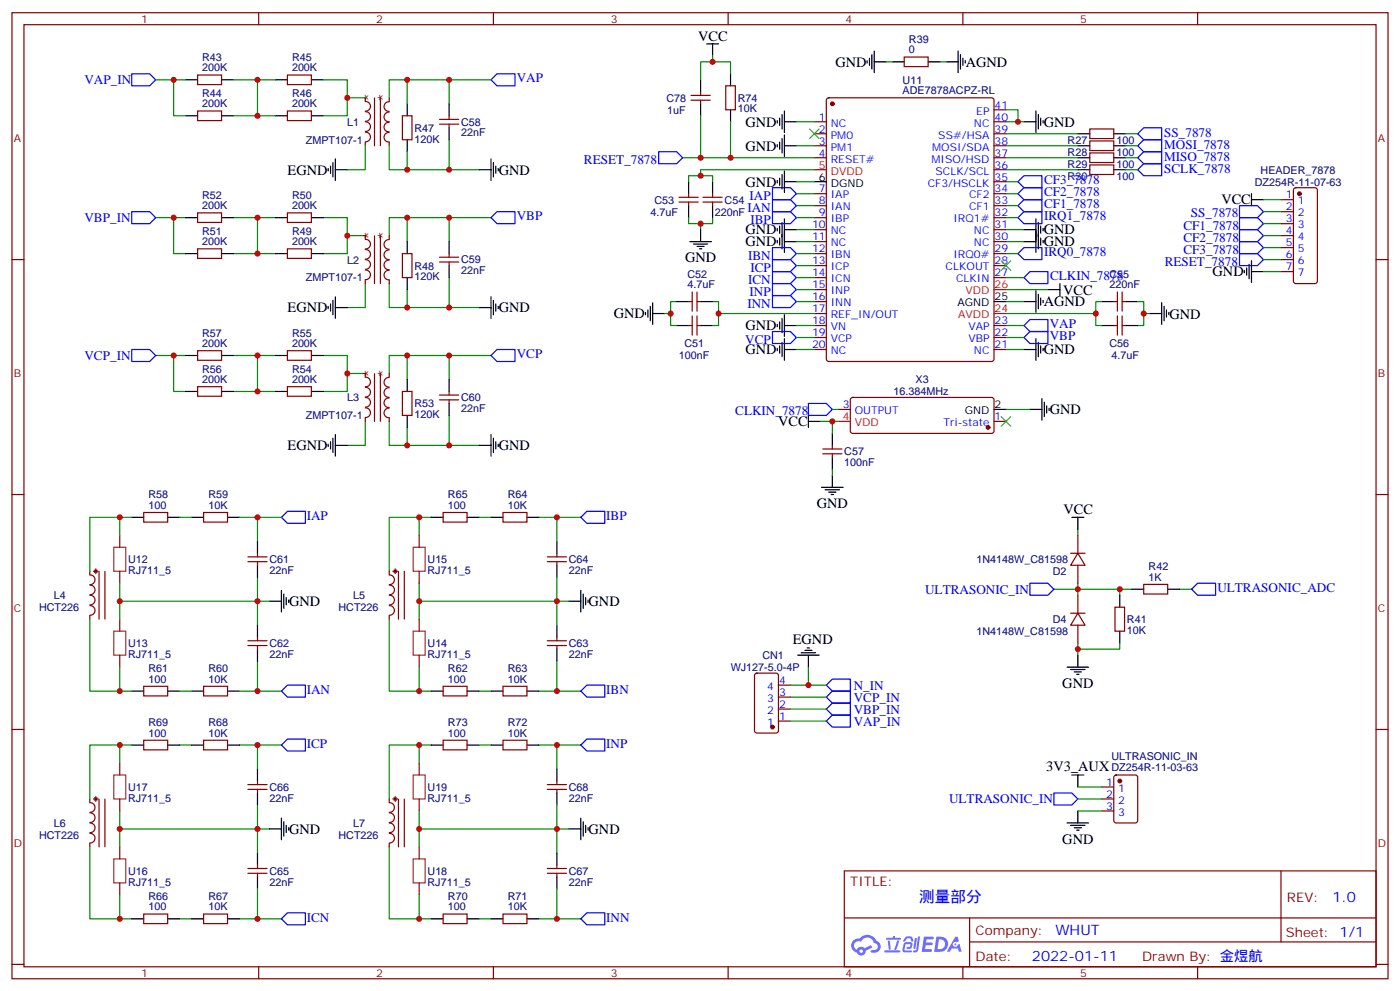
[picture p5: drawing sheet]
<svg xmlns="http://www.w3.org/2000/svg" width="412mm" height="292mm" viewBox="0 0 412 292" stroke-linecap="round" stroke-linejoin="round" font-family="sans-serif">
<g fill="none" stroke="#870000" stroke-width=".35">
<path d="M3.5 3.7h405.4v284.4h-405.4zM7.1 7.3h398.2v277.3h-398.2zM76.2 3.7v3.6M145.3 3.7v3.6M214.5 3.7v3.6M283.6 3.7v3.6M352.8 3.7v3.6M3.5 76.4h3.6M405.3 76.4h3.6M3.5 145.6h3.6M405.3 145.6h3.6M3.5 214.7h3.6"/>
<path d="M405.3 214.7h3.6M248.7 256.3h156.6v28.3h-156.6zM377.3 256.4v20.8M248.7 270.2h156.5M285.6 277.2h119.6M285.6 270.2v14.1M3.5 283.8h3.6M76.2 284.6v3.5M145.3 284.6v3.5M214.5 284.6v3.5M283.6 284.6v3.5M352.8 284.6v3.5"/>
<path d="M405.3 283.8h3.6"/>
</g>
<g fill="#5487ff">
<path d="M272.1 275.7h2.6l.3 .2-.1 .5-2 .1-.1 .9h1.6l.4 .4-.4 .4h-1.7l-.2 1.2h1.8l.3 .4-.2 .3h-2.9z"/>
<path d="M281.4 275.7h.7l.4 1.3-.7 .4a.74 .74 0 0 0-1.1 .3 .74 .74 0 0 0 .5 1 .74 .74 0 0 0 .9-.7l.5-.2 .7 2.3h-.9l-.2-.9h-1.9l-.5 .9h-.9z"/>
<path d="M269.5 276.1h.6l-.4 2.9a.31 .31 0 0 1-.3 .3 .31 .31 0 0 1-.3-.3z"/>
<path d="M270.4 275.6h.6l-.5 4a.89 .89 0 0 1-.7 .7 .89 .89 0 0 1-.9-.3l1-.5z"/>
<path d="M266.8 275.8l.6-.2 1.2 .1 .5 1.3-.6 .1-.4-.9-1 .1a.95 .95 0 0 1-1 .8l-.1-.2z"/>
<path d="M266.4 277.5l1.8-.2a1.04 1.04 0 0 1 .6 1.1 1.04 1.04 0 0 1-.8 .9h-.7a.29 .29 0 0 1-.3-.3 .29 .29 0 0 1 .3-.3h.7l.2-.8h-1.4l-.4 1.8h1.9a.29 .29 0 0 1 .3 .4 .29 .29 0 0 1-.3 .2h-2l-.4-.3 .2-2.1z"/>
<path d="M260.5 279.7h4.4a.3 .3 0 0 1 .3 .3 .3 .3 0 0 1-.3 .3h-4.3z"/>
<path d="M264.3 276.8h.6l-.5 1.7a1.02 1.02 0 0 1-.7 1.1l-.2-.3z"/>
<path d="M261.5 276.8h.6l.3 2.4-.3 .3-.3-.2z"/>
<path d="M261.1 276h1.9l.2-.5h.5l-.1 .5h1.5a.29 .29 0 0 1 .3 .3 .29 .29 0 0 1-.3 .3h-3.9z"/>
<path d="M275.8 275.7l-.6 4.4h1.4a2.27 2.27 0 0 0 2.7-2.2 2.27 2.27 0 0 0-2.7-2.2zM276.6 276.5a1.5 1.5 0 0 1 1.8 1.5 1.5 1.5 0 0 1-1.9 1.4h-.3z"/>
<path d="M251.4 276.8a2.09 2.09 0 0 0 1 3.6 1.37 1.37 0 0 0 1.5 .8 1.37 1.37 0 0 0 1.1-1.4l2-.9-.5-.7-1.8 .9a1.4 1.4 0 0 0-2.3 .4 1.32 1.32 0 0 1-.6-1.8 1.32 1.32 0 0 1 1.9-.5 2.02 2.02 0 0 1 2-1.2 2.02 2.02 0 0 1 1.8 1.6 1.09 1.09 0 0 1 1.1 1.3 1.09 1.09 0 0 1-1.6 .7 .41 .41 0 0 0-.5 .4 .41 .41 0 0 0 .4 .4 1.89 1.89 0 0 0 2.4-1.1 1.89 1.89 0 0 0-1.2-2.5 2.98 2.98 0 0 0-5-.6l-1 .2zM253.2 280a.52 .52 0 0 1 1 0 .52 .52 0 0 1-1 0z"/>
<circle cx="281.4" cy="277.9" r=".28"/>
</g>
<g fill="none" stroke="#870000" stroke-width=".35">
<path d="M266.3 16.8h7.1v2.8h-7.1zM58.2 22.1h7.1v2.8h-7.1zM58.2 32.7h7.1v2.8h-7.1zM84.7 22.1h7v2.8h-7zM84.7 32.7h7v2.8h-7zM107.6 28.8v1M107.6 29.9a1.41 1.41 0 0 1 1.5 1.4 1.41 1.41 0 0 1-1.5 1.4M107.6 38.9a1.41 1.41 0 0 1 1.5 1.4 1.41 1.41 0 0 1-1.5 1.4M107.6 32.9a1.41 1.41 0 0 1 1.5 1.4 1.41 1.41 0 0 1-1.5 1.4M107.6 35.9a1.41 1.41 0 0 1 1.5 1.4 1.41 1.41 0 0 1-1.5 1.4M110.3 28.9v14M112 28.8v14.1"/>
<path d="M114.6 36a1.41 1.41 0 0 0-1.5 1.4 1.41 1.41 0 0 0 1.5 1.4M114.6 33a1.41 1.41 0 0 0-1.5 1.4 1.41 1.41 0 0 0 1.5 1.4M114.6 39a1.41 1.41 0 0 0-1.5 1.4 1.41 1.41 0 0 0 1.5 1.4l.1 1.1M114.6 30a1.41 1.41 0 0 0-1.5 1.4 1.41 1.41 0 0 0 1.5 1.4M114.7 28.8v1M118.5 34.1h2.9v7h-2.9zM129.5 36.5h5.6M129.5 35.1h5.6M132.3 34.1v1M132.3 36.5v1.1M203.6 29.5h5.6M203.6 28.1h5.6"/>
<path d="M206.4 27v1.1M206.4 29.5v1.1M213.8 25.3h2.8v7h-2.8zM239.9 35.8h3.5M239.9 39.4h3.5M243.7 29l.4-.2h48l.7 .4v76.5l-.5 .6-48.2 .1-.6-.5-.1-76.4zM292.8 35.8h3.5M292.8 39.4h3.5M292.8 32.3h3.5M321 38h7.1v2.8h-7.1zM107.6 41.8v1.1M200 59.5h5.7"/>
<path d="M200 58.1h5.7M202.8 57v1.1M202.8 59.5v1M207.1 59.5h5.6M207.1 58.1h5.6M209.9 57v1.1M209.9 59.5v1M239.9 42.9h3.5M239.9 46.4h3.5M239.9 57h3.5M292.8 42.9h3.5M292.8 46.4h3.5"/>
<path d="M292.8 57h3.5M292.8 53.5h3.5M292.8 50h3.5M321 41.5h7.1v2.8h-7.1zM321 45h7.1v2.8h-7.1zM321 48.5h7.1v2.9h-7.1zM377.5 58.8h3.5M381.2 55.5l.5-.3h5.6l.7 .5 .1 27.1-.3 .5-.5 .2h-5.6l-.5-.3-.2-.4v-26.8zM58.2 73.2h7.1v2.9h-7.1zM58.2 62.7h7.1v2.8h-7.1zM84.7 73.2h7v2.9h-7zM84.7 62.7h7v2.8h-7z"/>
<path d="M107.6 69.4v1M107.6 70.5a1.41 1.41 0 0 1 1.5 1.4 1.41 1.41 0 0 1-1.5 1.4M107.6 79.5a1.41 1.41 0 0 1 1.5 1.4 1.41 1.41 0 0 1-1.5 1.4M107.6 73.4a1.41 1.41 0 0 1 1.5 1.5 1.41 1.41 0 0 1-1.5 1.4M107.6 76.4a1.41 1.41 0 0 1 1.5 1.4 1.41 1.41 0 0 1-1.5 1.4M110.3 69.4v14.1M112 69.4v14M114.6 76.6a1.41 1.41 0 0 0-1.5 1.4 1.41 1.41 0 0 0 1.5 1.4M114.6 73.6a1.41 1.41 0 0 0-1.5 1.4 1.41 1.41 0 0 0 1.5 1.4M114.6 79.6a1.41 1.41 0 0 0-1.5 1.4 1.41 1.41 0 0 0 1.5 1.4M114.6 70.5a1.41 1.41 0 0 0-1.5 1.4 1.41 1.41 0 0 0 1.5 1.4M114.7 69.4v1"/>
<path d="M118.5 74.6h2.9v7.1h-2.9zM129.5 77.1h5.6M129.5 75.7h5.6M132.3 74.6v1.1M132.3 77.1v1.1M239.9 60.5h3.5M239.9 64.1h3.5M239.9 67.6h3.5M239.9 71.1h3.5M239.9 74.6h3.5M239.9 78.2h3.5M292.8 60.5h3.5"/>
<path d="M292.8 64.1h3.5M292.8 67.6h3.5M292.8 71.1h3.5M292.8 74.6h3.5M292.8 78.2h3.5M377.5 62.3h3.5M377.5 65.8h3.5M377.5 69.4h3.5M377.5 72.9h3.5M377.5 76.4h3.5M377.5 79.9h3.5M107.6 82.4v1.1"/>
<path d="M114.7 82.4v1.1M202.8 88.8h1.1M202.8 95.8h1.1M203.9 85.9v5.7M203.9 93v5.6M205.3 88.8h1.1M205.3 95.8h1.1M205.3 85.9v5.7M205.3 93v5.6M239.9 81.7h3.5M239.9 85.2h3.5M239.9 88.8h3.5"/>
<path d="M239.9 92.3h3.5M239.9 95.8h3.5M239.9 99.3h3.5M292.8 81.7h3.5M292.8 95.8h3.5M292.8 99.3h3.5M328.1 88.8h1M328.1 95.8h1M329.1 85.9v5.7M329.1 93v5.6M330.6 88.8h1M330.6 95.8h1"/>
<path d="M330.6 85.9v5.7M330.6 93v5.6M58.2 113.8h7.1v2.8h-7.1zM58.2 103.2h7.1v2.8h-7.1zM84.7 113.8h7v2.8h-7zM84.7 103.2h7v2.8h-7zM107.6 109.9v1.1M107.6 111a1.41 1.41 0 0 1 1.5 1.4 1.41 1.41 0 0 1-1.5 1.4M107.6 114a1.41 1.41 0 0 1 1.5 1.4 1.41 1.41 0 0 1-1.5 1.4M107.6 117a1.41 1.41 0 0 1 1.5 1.4 1.41 1.41 0 0 1-1.5 1.4M110.3 110v14M112 110v14"/>
<path d="M114.6 117.1a1.41 1.41 0 0 0-1.5 1.4 1.41 1.41 0 0 0 1.5 1.4M114.6 114.1a1.41 1.41 0 0 0-1.5 1.5 1.41 1.41 0 0 0 1.5 1.4M114.6 111.1a1.41 1.41 0 0 0-1.5 1.4 1.41 1.41 0 0 0 1.5 1.4M114.7 109.9v1.1M118.5 115.2h2.9v7.1h-2.9zM129.5 117.7h5.6M129.5 116.3h5.6M132.3 115.2v1.1M132.3 117.7v1M239.9 102.9h3.5M250.7 117.2l.5-.2h41.2l.4 .7v9.2l-.2 .5-.5 .2h-40.9l-.5-.3-.2-.4v-9.2zM292.8 102.9h3.5"/>
<path d="M107.6 123v1M107.6 120.1a1.41 1.41 0 0 1 1.5 1.4 1.41 1.41 0 0 1-1.5 1.4M114.6 120.1a1.41 1.41 0 0 0-1.5 1.4 1.41 1.41 0 0 0 1.5 1.4M114.7 123v1M242.4 133.6h5.6M242.4 132.2h5.6M245.2 131.1v1.1M245.2 133.6v1M246.9 120.5h3.6M292.8 124h3.5M35.3 157.6v3.5M42.3 150.8h7.1v2.9h-7.1z"/>
<path d="M60 150.8h7v2.9h-7zM123.5 157.6v3.5M130.5 150.8h7.1v2.9h-7.1zM148.2 150.8h7v2.9h-7zM317.5 157.6v5.2M26.5 168.1v1.1M26.5 169.2a1.41 1.41 0 0 1 1.5 1.4 1.41 1.41 0 0 1-1.5 1.4M26.5 178.3a1.41 1.41 0 0 1 1.5 1.4 1.41 1.41 0 0 1-1.5 1.4M26.5 172.2a1.41 1.41 0 0 1 1.5 1.4 1.41 1.41 0 0 1-1.5 1.4M26.5 175.2a1.41 1.41 0 0 1 1.5 1.4 1.41 1.41 0 0 1-1.5 1.4M29.2 168.2v14M30.9 168.2v14"/>
<path d="M35.3 168.1v3.6M73 165.3h5.7M73 163.9h5.7M75.8 162.8v1.1M75.8 165.3v1.1M114.7 168.1v1.1M114.7 169.2a1.41 1.41 0 0 1 1.5 1.4 1.41 1.41 0 0 1-1.5 1.4M114.7 178.3a1.41 1.41 0 0 1 1.5 1.4 1.41 1.41 0 0 1-1.5 1.4M114.7 172.2a1.41 1.41 0 0 1 1.5 1.4 1.41 1.41 0 0 1-1.5 1.4M114.7 175.2a1.41 1.41 0 0 1 1.5 1.4 1.41 1.41 0 0 1-1.5 1.4M117.4 168.2v14M119.1 168.2v14"/>
<path d="M123.5 168.1v3.6M161.2 165.3h5.7M161.2 163.9h5.7M164 162.8v1.1M164 165.3v1.1M315.4 162.8h4.2M317.5 162.8l2.1 3.6h-4.2zM317.5 166.4v5.3M317.5 175.2v5.3M328.4 178.7h2.9v7.1h-2.9zM336.9 172h7.1v2.8h-7.1zM26.5 181.2v1"/>
<path d="M35.3 182.2v3.6M35.3 192.8v3.6M73 190h5.7M73 188.6h5.7M75.8 187.5v1.1M75.8 190v1.1M114.7 181.2v1M123.5 182.2v3.6M123.5 192.8v3.6M161.2 190h5.7M161.2 188.6h5.7M164 187.5v1.1"/>
<path d="M164 190v1.1M222.5 198.3l.5-.2h5.6l.7 .5v16.5l-.5 .6-5.8 .1-.7-.5-.1-16.5zM315.4 180.5h4.2M317.5 180.5l2.1 3.5h-4.2zM317.5 184v5.3M42.3 202h7.1v2.8h-7.1zM42.3 217.9h7.1v2.8h-7.1zM60 202h7v2.8h-7zM60 217.9h7v2.8h-7zM130.5 202h7.1v2.8h-7.1zM130.5 217.9h7.1v2.8h-7.1zM148.2 202h7v2.8h-7z"/>
<path d="M148.2 217.9h7v2.8h-7zM229.3 212.2h3.5M229.3 208.7h3.5M229.3 205.2h3.5M229.3 201.6h3.5M26.5 235.2v1M26.5 236.3a1.41 1.41 0 0 1 1.5 1.4 1.41 1.41 0 0 1-1.5 1.4M26.5 239.3a1.41 1.41 0 0 1 1.5 1.4 1.41 1.41 0 0 1-1.5 1.4M29.2 235.2v14.1M30.9 235.2v14M35.3 224.6v3.5M35.3 235.2v3.5"/>
<path d="M73 232.3h5.7M73 230.9h5.7M75.8 229.9v1M75.8 232.3v1.1M114.7 235.2v1.1a1.41 1.41 0 0 1 1.5 1.4 1.41 1.41 0 0 1-1.5 1.4M114.7 239.3a1.41 1.41 0 0 1 1.5 1.4 1.41 1.41 0 0 1-1.5 1.4M117.4 235.2v14.1M119.1 235.2v14M123.5 224.6v3.5M123.5 235.2v3.5M161.2 232.3h5.7M161.2 230.9h5.7"/>
<path d="M164 229.9v1M164 232.3v1.1M324.6 231.6h3.5M324.6 235.2h3.5M324.6 238.7h3.5M328.3 228.3l.5-.2h5.6l.7 .4v13l-.4 .7h-5.9l-.7-.4v-13zM26.5 248.2v1.1M26.5 245.3a1.41 1.41 0 0 1 1.5 1.4 1.41 1.41 0 0 1-1.5 1.4M26.5 242.2a1.41 1.41 0 0 1 1.5 1.4 1.41 1.41 0 0 1-1.5 1.5M35.3 249.3v3.5M35.3 259.9v3.5M73 257h5.7"/>
<path d="M73 255.6h5.7M75.8 254.6v1M75.8 257v1.1M114.7 248.2v1.1M114.7 245.3a1.41 1.41 0 0 1 1.5 1.4 1.41 1.41 0 0 1-1.5 1.4M114.7 242.2a1.41 1.41 0 0 1 1.5 1.4 1.41 1.41 0 0 1-1.5 1.5M123.5 249.3v3.5M123.5 259.9v3.5M161.2 257h5.7M161.2 255.6h5.7M164 254.6v1M164 257v1.1"/>
<path d="M42.3 269h7.1v2.9h-7.1zM60 269h7v2.9h-7zM130.5 269h7.1v2.9h-7.1zM148.2 269h7v2.9h-7z"/>
</g>
<g fill="#870000" stroke="#870000" stroke-width=".35">
<circle cx="245.2" cy="30.6" r=".53"/>
<circle cx="291" cy="125.8" r=".53"/>
<circle cx="382.8" cy="57" r=".53"/>
<circle cx="329.8" cy="229.9" r=".53"/>
<circle cx="227.5" cy="214" r=".53"/>
</g>
<path d="M239.9 50h3.5M292.8 92.3h3.5M292.8 85.2h3.5M246.9 124h3.6" fill="none" stroke="#f00" stroke-width=".35"/>
<g fill="none" stroke="#000" stroke-width=".35">
<path d="M208.1 12.9h3.6M209.9 12.9v3.5M255.4 17.9v.7M256.1 17.1v2.2M256.8 16.1v4.2M257.5 18.2h3.6M257.5 15v6.4M262.8 18.2h3.5M273.4 18.2h3.5M278.7 18.2h3.5M282.2 15v6.4M282.9 16.1v4.2"/>
<path d="M283.6 17.1v2.2M284.3 17.9v.7M54.7 23.5h3.5M54.7 34.1h3.5M65.3 23.5h3.5M65.3 34.1h3.5M81.1 23.5h3.6M81.1 34.1h3.6M91.7 23.5h3.5M91.7 34.1h3.5M119.9 30.6v3.5M132.3 30.6v3.5"/>
<path d="M132.3 37.6v3.5M206.4 23.5v3.5M206.4 30.6v3.5M215.2 21.7v3.6M215.2 32.3v3.5M229 35.5v.7M229.7 34.8v2.1M230.4 33.7v4.3M231.1 35.8h3.5M231.1 32.7v6.3M231.1 39.7v6.4M301.6 35.8h3.6"/>
<path d="M305.2 32.7v6.3M305.9 33.7v4.3M306.6 34.8v2.1M307.3 35.5v.7M317.5 39.4h3.5M328.1 39.4h3.5M96.7 49.6v.7M97.4 48.9v2.1M98.1 47.8v4.3M98.8 50h3.5M98.8 46.8v6.3M119.9 41.1v3.6"/>
<path d="M141.1 50h3.5M144.6 46.8v6.3M145.3 47.8v4.3M146 48.9v2.1M146.8 49.6v.7M202.8 53.5v3.5M209.9 53.5v3.5M229 42.5v.8M229 53.1v.7M229.7 41.8v2.2M229.7 52.4v2.1M230.4 40.8v4.2"/>
<path d="M230.4 51.4v4.2M231.1 53.5h3.5M231.1 50.3v6.4M231.1 42.9h3.5M239.9 53.5h3.5M317.5 42.9h3.5M317.5 46.4h3.5M317.5 50h3.5M328.1 42.9h3.5M328.1 46.4h3.5M328.1 50h3.5M368.7 57v3.5"/>
<path d="M368.7 58.8h3.5M54.7 74.6h3.5M54.7 64.1h3.5M65.3 74.6h3.5M65.3 64.1h3.5M81.1 74.6h3.6M81.1 64.1h3.6M91.7 74.6h3.5M91.7 64.1h3.5M119.9 71.1v3.5M132.3 71.1v3.5M132.3 78.2v3.5"/>
<path d="M202.8 60.5v3.6M203.2 71.1h6.3M204.3 71.8h4.2M205.3 72.5h2.1M206 73.2h.7M206.4 67.6v3.5M209.9 60.5v3.6M229 67.2v.7M229 70.8v.7M229.7 66.5v2.2M229.7 70.1v2.1M230.4 65.5v7.7"/>
<path d="M231.1 64.4v9.9M231.1 67.6h3.5M231.1 71.1h3.5M301.6 67.6h3.6M301.6 71.1h3.6M305.2 64.4v9.9M305.9 65.5v7.7M306.6 66.5v2.2M306.6 70.1v2.1M307.3 67.2v.7M307.3 70.8v.7M366.5 79.6v.7"/>
<path d="M367.2 78.9v2.1M367.9 77.8v4.3M368.7 79.9h3.5M368.7 76.8v6.3M96.7 90.2v.7M97.4 89.5v2.1M98.1 88.4v4.2M98.8 87.3v6.4M98.8 90.5h3.5M119.9 81.7v3.5M141.1 90.5h3.5M144.6 87.3v6.4"/>
<path d="M145.3 88.4v4.2M146 89.5v2.1M146.8 90.2v.7M190.1 91.9v.7M190.9 91.2v2.1M191.6 90.2v4.2M192.3 92.3h3.5M192.3 89.1v6.4M199.3 88.8h3.5M199.3 95.8h3.5M206.4 88.8h3.5M206.4 95.8h3.5"/>
<path d="M229 95.5v.7M229.7 94.8v2.1M230.4 93.7v4.2M231.1 92.6v6.4M231.1 99.7v6.3M231.1 95.8h3.5M292.8 88.8h3.5M301.6 88.8h3.6M305.2 85.6v6.3M305.2 99.7v6.3M305.9 86.6v4.3M306.6 87.7v2.1"/>
<path d="M307.3 88.4v.7M308.7 85.2h3.5M312.2 83.5v3.5M324.6 88.8h3.5M324.6 95.8h3.5M331.6 88.8h3.5M331.6 95.8h3.5M338.7 92.3h3.5M342.2 89.1v6.4M342.9 90.2v4.2M343.6 91.2v2.1M344.3 91.9v.7"/>
<path d="M54.7 115.2h3.5M54.7 104.6h3.5M65.3 115.2h3.5M65.3 104.6h3.5M81.1 115.2h3.6M81.1 104.6h3.6M91.7 115.2h3.5M91.7 104.6h3.5M119.9 111.7v3.5M132.3 111.7v3.5M132.3 118.7v3.6M229 102.5v.7"/>
<path d="M229.7 101.8v2.1M230.4 100.8v4.2M231.1 102.9h3.5M301.6 102.9h3.6M305.9 100.8v4.2M306.6 101.8v2.1M306.9 117.3v6.4M307.3 102.5v.7M307.6 118.4v4.2M308.3 119.5v2.1M96.7 130.7v.7M97.4 130v2.2"/>
<path d="M98.1 129v4.2M98.8 127.9v6.4M98.8 131.1h3.5M119.9 122.3v3.5M141.1 131.1h3.5M144.6 127.9v6.4M145.3 129v4.2M146 130v2.2M146.8 130.7v.7M238.1 124h3.6M238.1 122.3v3.5M245.2 127.6v3.5"/>
<path d="M245.2 134.6v3.5M245.2 139.9v3.5M292.8 120.5h3.5M303.4 120.5h3.5M309 120.2v.7M38.8 152.3h3.5M49.4 152.3h3.5M56.4 152.3h3.6M67 152.3h3.6M75.8 159.3v3.5M127 152.3h3.5M137.6 152.3h3.5"/>
<path d="M144.6 152.3h3.6M155.2 152.3h3.5M164 159.3v3.5M242 143.4h6.4M243.1 144.1h4.2M244.1 144.9h2.1M244.8 145.6h.7M315.7 152.3h3.6M317.5 152.3v3.5M75.8 166.4v3.5M79.4 177h3.5M82.9 173.8v6.3"/>
<path d="M83.6 174.8v4.3M84.3 175.9v2.1M85 176.6v.7M164 166.4v3.5M167.6 177h3.5M171.1 173.8v6.3M171.8 174.8v4.3M172.5 175.9v2.1M173.2 176.6v.7M329.8 175.2v3.5M333.4 173.4h3.5M344 173.4h3.5"/>
<path d="M75.8 184v3.5M75.8 191.1v3.5M164 184v3.5M164 191.1v3.5M234.9 192.8h6.4M236 192.1h4.2M237.1 191.4h2.1M237.8 190.7h.7M238.1 192.8v3.6M314.3 196.4h6.4M315.4 197.1h4.2M316.4 197.8h2.2"/>
<path d="M317.1 198.5h.8M317.5 192.8v3.6M329.8 185.8v3.5M38.8 203.4h3.5M38.8 219.3h3.5M49.4 203.4h3.5M49.4 219.3h3.5M56.4 203.4h3.6M56.4 219.3h3.6M67 203.4h3.6M67 219.3h3.6M127 203.4h3.5"/>
<path d="M127 219.3h3.5M137.6 203.4h3.5M137.6 219.3h3.5M144.6 203.4h3.6M144.6 219.3h3.6M155.2 203.4h3.5M155.2 219.3h3.5M75.8 226.3v3.6M75.8 233.4v3.5M164 226.3v3.6M164 233.4v3.5M315.7 228.1h3.6"/>
<path d="M317.5 228.1v3.5M317.5 238.7v3.5M75.8 251v3.6M75.8 258.1v3.5M79.4 244h3.5M82.9 240.8v6.4M83.6 241.9v4.2M84.3 242.9v2.1M85 243.6v.7M164 251v3.6M164 258.1v3.5M167.6 244h3.5"/>
<path d="M171.1 240.8v6.4M171.8 241.9v4.2M172.5 242.9v2.1M173.2 243.6v.7M314.3 242.2h6.4M315.4 242.9h4.2M316.4 243.6h2.2M317.1 244.3h.8M38.8 270.4h3.5M49.4 270.4h3.5M56.4 270.4h3.6M67 270.4h3.6"/>
<path d="M127 270.4h3.5M137.6 270.4h3.5M144.6 270.4h3.6M155.2 270.4h3.5"/>
</g>
<g fill="none" stroke="#008700" stroke-width=".35">
<path d="M209.9 16.4v1.8h5.3v3.5M209.9 18.2h-3.5v5.3M261.1 18.2h1.7M276.9 18.2h1.8M45.9 23.5h8.8M51.2 23.5v10.6h3.5M68.8 23.5h12.3M68.8 34.1h12.3M75.8 23.5v10.6M95.2 23.5h7.1v5.3h5.3M102.3 28.8v5.3h-7.1M119.9 23.5v7.1"/>
<path d="M132.3 23.5v7.1M144.6 23.5h-29.9v5.3M206.4 34.1v12.3M215.2 35.8v10.6M234.6 35.8h5.3M296.3 32.3h3.6v3.5M296.3 35.8h5.3M296.3 39.4h21.2M331.6 39.4h3.5M107.6 42.9v7.1h-5.3M114.7 42.9v7.1h26.4M119.9 44.7v5.3"/>
<path d="M132.3 41.1v8.9M201.1 46.4h38.8M206.4 51.7h-3.6v1.8M234.6 42.9h5.3M234.6 53.5h5.3M234.6 57h5.3M239.9 50h-33.5v1.7h3.5v1.8M296.3 50h21.2M296.3 46.4h21.2M296.3 42.9h21.2M296.3 53.5h3.6M296.3 57h3.6"/>
<path d="M331.6 50h3.5M331.6 46.4h3.5M331.6 42.9h3.5M372.2 58.8h5.3M45.9 64.1h8.8M51.2 64.1v10.5h3.5M68.8 74.6h12.3M68.8 64.1h12.3M75.8 64.1v10.5M95.2 64.1h7.1v5.3h5.3M102.3 69.4v5.2h-7.1M119.9 64.1v7"/>
<path d="M132.3 64.1v7M144.6 64.1h-29.9v5.3M202.8 64.1v1.7h3.6v1.8M209.9 64.1v1.7h-3.5M234.6 67.6h5.3M234.6 71.1h5.3M234.6 74.6h5.3M234.6 78.2h5.3M234.6 60.5h5.3M234.6 64.1h5.3M296.3 67.6h5.3M296.3 71.1h5.3"/>
<path d="M296.3 74.6h3.6M296.3 60.5h3.6M296.3 64.1h3.6M372.2 79.9h5.3M372.2 65.8h5.3M372.2 69.4h5.3M372.2 72.9h5.3M372.2 76.4h5.3M372.2 62.3h5.3M107.6 83.5v7h-5.3M114.7 83.5v7h26.4M119.9 85.2v5.3"/>
<path d="M132.3 81.7v8.8M197.6 92.3v3.5h1.7M199.3 88.8h-1.7v3.5h-1.8M209.9 88.8h1.8v3.5h28.2M211.7 92.3v3.5h-1.8M234.6 95.8h5.3M234.6 99.3h5.3M234.6 85.2h5.3M234.6 81.7h5.3M234.6 88.8h5.3M296.3 95.8h5.3M296.3 99.3h5.3"/>
<path d="M296.3 85.2h12.4M296.3 81.7h5.3M296.3 88.8h5.3M322.8 92.3v3.5h1.8M324.6 88.8h-1.8v3.5h-26.5M335.1 88.8h1.8v3.5M338.7 92.3h-1.8v3.5h-1.8M45.9 104.6h8.8M51.2 104.6v10.6h3.5M68.8 115.2h12.3M68.8 104.6h12.3M75.8 104.6v10.6"/>
<path d="M95.2 104.6h7.1v5.3h5.3M102.3 109.9v5.3h-7.1M119.9 104.6v7.1M132.3 104.6v7.1M144.6 104.6h-29.9v5.3M234.6 102.9h5.3M296.3 102.9h5.3M107.6 124v7.1h-5.3M114.7 124v7.1h26.4M119.9 125.8v5.3M132.3 122.3v8.8M241.7 124h5.2"/>
<path d="M245.2 120.5h1.7M245.2 124v3.6M245.2 138.1v1.8M296.3 120.5h7.1M35.3 152.3h-8.8v15.8M38.8 152.3h-3.5v5.3M52.9 152.3h3.5M70.6 152.3h5.2v7M75.8 152.3h7.1M123.5 152.3h-8.8v15.8M127 152.3h-3.5v5.3M141.1 152.3h3.5"/>
<path d="M158.7 152.3h5.3v7M164 152.3h7.1M317.5 155.8v1.8M35.3 171.7v10.5M35.3 177h44.1M75.8 169.9v14.1M123.5 177h44.1M123.5 171.7v10.5M164 169.9v14.1M317.5 171.7v1.7h-7.1M329.8 173.4v1.8M333.4 173.4h-15.9v1.8"/>
<path d="M347.5 173.4h3.5M26.5 182.2v21.2h8.8M35.3 196.4v7h3.5M75.8 194.6v8.8h-5.2M114.7 182.2v21.2h8.8M123.5 196.4v7h3.5M164 194.6v8.8h-5.3M238.1 196.4v5.2M317.5 189.3v3.5M329.8 189.3v1.8h-12.3M35.3 219.3h-8.8v15.9M38.8 219.3h-3.5v5.3"/>
<path d="M52.9 203.4h3.5M52.9 219.3h3.5M70.6 219.3h5.2v7M75.8 203.4h7.1M75.8 219.3h7.1M123.5 219.3h-8.8v15.9M127 219.3h-3.5v5.3M141.1 203.4h3.5M141.1 219.3h3.5M158.7 219.3h5.3v7M164 203.4h7.1M164 219.3h7.1"/>
<path d="M232.8 201.6h10.6M232.8 205.2h10.6M232.8 208.7h10.6M232.8 212.2h10.6M35.3 238.7v10.6M75.8 236.9v14.1M123.5 238.7v10.6M164 236.9v14.1M317.5 231.6h7.1M317.5 238.7h7.1M317.5 235.2h7.1M26.5 249.3v21.1h8.8"/>
<path d="M35.3 244h44.1M114.7 249.3v21.1h8.8M123.5 244h44.1M35.3 263.4v7h3.5M52.9 270.4h3.5M75.8 261.6v8.8h-5.2M75.8 270.4h7.1M123.5 263.4v7h3.5M141.1 270.4h3.5M164 261.6v8.8h-5.3M164 270.4h7.1"/>
</g>
<g fill="none" stroke="#00f" stroke-width=".35">
<path d="M38.8 21.7h5.3l1.8 1.8-1.8 1.8h-5.3zM146.4 21.7h5.3v3.6h-5.3l-1.8-1.8zM335.1 39.4l1.8-1.8h5.3v3.5h-5.3zM194 44.7h5.3l1.8 1.7-1.8 1.8h-5.3zM227.5 55.2h5.3l1.8 1.8-1.8 1.8h-5.3zM227.5 58.8h5.3l1.8 1.7-1.8 1.8h-5.3zM299.9 53.5l1.7-1.8h5.3v3.5h-5.3zM299.9 57l1.7-1.8h5.3v3.6h-5.3zM335.1 42.9l1.8-1.8h5.3v3.6h-5.3zM335.1 46.4l1.8-1.7h5.3v3.5h-5.3zM335.1 50l1.8-1.8h5.3v3.5h-5.3zM38.8 62.3h5.3l1.8 1.8-1.8 1.7h-5.3z"/>
<path d="M144.6 64.1l1.8-1.8h5.3v3.5h-5.3zM227.5 62.3h5.3l1.8 1.8-1.8 1.7h-5.3zM227.5 72.9h5.3l1.8 1.7-1.8 1.8h-5.3zM227.5 76.4h5.3l1.8 1.8-1.8 1.7h-5.3zM227.5 79.9h5.3l1.8 1.8-1.8 1.8h-5.3zM299.9 60.5l1.7-1.7h5.3v3.5h-5.3zM299.9 64.1l1.7-1.8h5.3v3.5h-5.3zM299.9 74.6l1.7-1.7h5.3v3.5h-5.3zM303.4 79.9h5.3v3.6h-5.3l-1.8-1.8zM365.1 64.1h5.3l1.8 1.7-1.8 1.8h-5.3zM365.1 67.6h5.3l1.8 1.8-1.8 1.7h-5.3zM365.1 71.1h5.3l1.8 1.8-1.8 1.7h-5.3z"/>
<path d="M365.1 74.6h5.3l1.8 1.8-1.8 1.8h-5.3zM365.1 60.5h5.3l1.8 1.8-1.8 1.8h-5.3zM227.5 83.5h5.3l1.8 1.7-1.8 1.8h-5.3zM227.5 87h5.3l1.8 1.8-1.8 1.7h-5.3zM227.5 97.6h5.3l1.8 1.7-1.8 1.8h-5.3zM301.6 99.3l1.8-1.7h5.3v3.5h-5.3zM303.4 94.1h5.3v3.5h-5.3l-1.8-1.8zM38.8 102.9h5.3l1.8 1.7-1.8 1.8h-5.3zM144.6 104.6l1.8-1.7h5.3v3.5h-5.3zM238.1 118.7h5.3l1.8 1.8-1.8 1.8h-5.3zM82.9 152.3l1.8-1.8h5.3v3.5h-5.3zM171.1 152.3l1.8-1.8h5.3v3.5h-5.3z"/>
<path d="M303.4 171.7h5.3l1.7 1.7-1.7 1.8h-5.3zM351 173.4l1.8-1.7h5.3v3.5h-5.3zM245.2 199.9h5.3v3.5h-5.3l-1.8-1.8zM82.9 219.3l1.8-1.8h5.3v3.6h-5.3zM84.7 201.6h5.3v3.6h-5.3l-1.8-1.8zM171.1 203.4l1.8-1.8h5.3v3.6h-5.3zM171.1 219.3l1.8-1.8h5.3v3.6h-5.3zM243.4 212.2l1.8-1.7h5.3v3.5h-5.3zM243.4 208.7l1.8-1.8h5.3v3.6h-5.3zM243.4 205.2l1.8-1.8h5.3v3.5h-5.3zM310.4 233.4h5.3l1.8 1.8-1.8 1.7h-5.3zM82.9 270.4l1.8-1.7h5.3v3.5h-5.3z"/>
<path d="M171.1 270.4l1.8-1.7h5.3v3.5h-5.3z"/>
</g>
<path d="M238.5 38l2.8 2.8M241.3 38l-2.8 2.8M294.9 76.8l2.8 2.8M297.7 76.8l-2.8 2.8M294.9 122.6l2.8 2.8M297.7 122.6l-2.8 2.8" fill="none" stroke="#3c3" stroke-width=".35"/>
<g fill="none" stroke="#600" stroke-width=".35">
<path d="M27.5 168.1h1.4M27.9 167.8l.7 .7M28.2 167.4v1.4M28.6 167.8l-.7 .7M115.7 168.1h1.4M116.1 167.8l.7 .7M116.4 167.4v1.4M116.8 167.8l-.7 .7M27.5 235.2h1.4M27.9 234.8l.7 .7M28.2 234.5v1.4M28.6 234.8l-.7 .7"/>
<path d="M115.7 235.2h1.4M116.1 234.8l.7 .7M116.4 234.5v1.4M116.8 234.8l-.7 .7"/>
</g>
<path d="M33.5 161.1h3.5v7h-3.5zM121.7 161.1h3.5v7h-3.5zM33.5 185.8h3.5v7h-3.5zM121.7 185.8h3.5v7h-3.5zM33.5 228.1h3.5v7.1h-3.5zM121.7 228.1h3.5v7.1h-3.5zM33.5 252.8h3.5v7.1h-3.5zM121.7 252.8h3.5v7.1h-3.5z" fill="none" stroke="#933" stroke-width=".35"/>
<g fill="#c00">
<circle cx="211.7" cy="92.3" r=".88"/>
<circle cx="197.6" cy="92.3" r=".88"/>
<circle cx="336.9" cy="92.3" r=".88"/>
<circle cx="322.8" cy="92.3" r=".88"/>
<circle cx="299.9" cy="35.8" r=".88"/>
<circle cx="245.2" cy="124" r=".88"/>
<circle cx="317.5" cy="191.1" r=".88"/>
<circle cx="329.8" cy="173.4" r=".88"/>
<circle cx="317.5" cy="173.4" r=".88"/>
<circle cx="238.1" cy="201.6" r=".88"/>
<circle cx="51.2" cy="23.5" r=".88"/>
<circle cx="75.8" cy="23.5" r=".88"/>
<circle cx="75.8" cy="34.1" r=".88"/>
<circle cx="102.3" cy="28.8" r=".88"/>
<circle cx="119.9" cy="50" r=".88"/>
<circle cx="132.3" cy="50" r=".88"/>
<circle cx="119.9" cy="23.5" r=".88"/>
<circle cx="132.3" cy="23.5" r=".88"/>
<circle cx="132.3" cy="64.1" r=".88"/>
<circle cx="119.9" cy="64.1" r=".88"/>
<circle cx="132.3" cy="90.5" r=".88"/>
<circle cx="119.9" cy="90.5" r=".88"/>
<circle cx="102.3" cy="69.4" r=".88"/>
<circle cx="75.8" cy="74.6" r=".88"/>
<circle cx="75.8" cy="64.1" r=".88"/>
<circle cx="51.2" cy="64.1" r=".88"/>
<circle cx="132.3" cy="104.6" r=".88"/>
<circle cx="119.9" cy="104.6" r=".88"/>
<circle cx="102.3" cy="109.9" r=".88"/>
<circle cx="75.8" cy="115.2" r=".88"/>
<circle cx="75.8" cy="104.6" r=".88"/>
<circle cx="51.2" cy="104.6" r=".88"/>
<circle cx="35.3" cy="152.3" r=".88"/>
<circle cx="35.3" cy="203.4" r=".88"/>
<circle cx="35.3" cy="177" r=".88"/>
<circle cx="75.8" cy="177" r=".88"/>
<circle cx="75.8" cy="152.3" r=".88"/>
<circle cx="75.8" cy="203.4" r=".88"/>
<circle cx="164" cy="203.4" r=".88"/>
<circle cx="164" cy="152.3" r=".88"/>
<circle cx="164" cy="177" r=".88"/>
<circle cx="123.5" cy="177" r=".88"/>
<circle cx="123.5" cy="203.4" r=".88"/>
<circle cx="123.5" cy="152.3" r=".88"/>
<circle cx="75.8" cy="270.4" r=".88"/>
<circle cx="75.8" cy="219.3" r=".88"/>
<circle cx="75.8" cy="244" r=".88"/>
<circle cx="35.3" cy="244" r=".88"/>
<circle cx="35.3" cy="270.4" r=".88"/>
<circle cx="35.3" cy="219.3" r=".88"/>
<circle cx="164" cy="270.4" r=".88"/>
<circle cx="164" cy="219.3" r=".88"/>
<circle cx="164" cy="244" r=".88"/>
<circle cx="123.5" cy="244" r=".88"/>
<circle cx="123.5" cy="270.4" r=".88"/>
<circle cx="123.5" cy="219.3" r=".88"/>
<circle cx="132.3" cy="131.1" r=".88"/>
<circle cx="119.9" cy="131.1" r=".88"/>
<circle cx="206.4" cy="65.8" r=".88"/>
<circle cx="206.4" cy="51.7" r=".88"/>
<circle cx="206.4" cy="46.4" r=".88"/>
<circle cx="215.2" cy="46.4" r=".88"/>
<circle cx="209.9" cy="18.2" r=".88"/>
</g>
<text font-size="4.6" fill="#00f" x="270.8" y="265.4">测量部分</text>
<g font-size="4.2">
<text x="205.7" y="12.2">VCC</text>
<text x="246.1" y="19.7">GND</text>
<text x="284.5" y="19.7">AGND</text>
<text x="219.6" y="37.3">GND</text>
<text x="307.4" y="37.3">GND</text>
<text x="219.6" y="44.3">GND</text>
<text x="84.7" y="51.4">EGND</text>
<text x="146.9" y="51.4">GND</text>
<text x="219.6" y="54.9">GND</text>
<text x="359.8" y="60.2">VCC</text>
<text x="219.6" y="69">GND</text>
<text x="307.4" y="69">GND</text>
<text x="201.8" y="77.2">GND</text>
<text x="219.6" y="72.5">GND</text>
<text x="307.4" y="72.5">GND</text>
<text x="357.2" y="81.4">GND</text>
<text x="313.2" y="86.7">VCC</text>
<text x="84.7" y="91.9">EGND</text>
<text x="146.9" y="91.9">GND</text>
<text x="180.8" y="93.7">GND</text>
<text x="307.4" y="90.2">AGND</text>
<text x="344.5" y="93.8">GND</text>
<text x="219.6" y="97.2">GND</text>
<text x="219.6" y="104.3">GND</text>
<text x="307.4" y="104.3">GND</text>
<text x="229.2" y="125.5">VCC</text>
<text x="309.2" y="122">GND</text>
<text x="84.7" y="132.5">EGND</text>
<text x="146.9" y="132.5">GND</text>
<text x="240.6" y="149.5">GND</text>
<text x="313.3" y="151.2">VCC</text>
<text x="85.2" y="178.4">GND</text>
<text x="173.4" y="178.4">GND</text>
<text x="233.5" y="189.6">EGND</text>
<text x="312.9" y="202.5">GND</text>
<text x="308.2" y="227">3V3_AUX</text>
<text x="85.2" y="245.4">GND</text>
<text x="173.4" y="245.4">GND</text>
<text x="312.9" y="248.3">GND</text>
</g>
<g font-size="4.2" fill="#800">
<text x="110.1" y="30.1" transform="rotate(-90 110.1 30.1)">*</text>
<text x="114.3" y="30.1" transform="rotate(-90 114.3 30.1)">*</text>
<text x="110.1" y="70.7" transform="rotate(-90 110.1 70.7)">*</text>
<text x="114.3" y="70.7" transform="rotate(-90 114.3 70.7)">*</text>
<text x="110.1" y="111.3" transform="rotate(-90 110.1 111.3)">*</text>
<text x="114.3" y="111.3" transform="rotate(-90 114.3 111.3)">*</text>
</g>
<g font-size="4.2" fill="#00f">
<text x="392.5" y="265.6">1.0</text>
<text x="310.9" y="275.2">WHUT</text>
<text x="304" y="283">2022-01-11</text>
</g>
<g font-size="3.9" fill="#00f">
<text x="24.9" y="24.7">VAP_IN</text>
<text x="152.2" y="24.3">VAP</text>
<text x="342.9" y="40.2">SS_7878</text>
<text x="342.9" y="43.8">MOSI_7878</text>
<text x="342.9" y="47.3">MISO_7878</text>
<text x="172" y="48.2">RESET_7878</text>
<text x="342.9" y="50.8">SCLK_7878</text>
<text x="220.8" y="58.8">IAP</text>
<text x="307.6" y="54.2">CF3_7878</text>
<text x="307.6" y="57.8">CF2_7878</text>
<text x="24.9" y="65.3">VBP_IN</text>
<text x="152.2" y="64.8">VBP</text>
<text x="220.1" y="62.3">IAN</text>
<text x="221" y="65.8">IBP</text>
<text x="307.6" y="61.3">CF1_7878</text>
<text x="307.6" y="64.8">IRQ1_7878</text>
<text x="350.8" y="64">SS_7878</text>
<text x="348.6" y="67.6">CF1_7878</text>
<text x="348.6" y="71.2">CF2_7878</text>
<text x="220.4" y="76.4">IBN</text>
<text x="307.6" y="75.4">IRQ0_7878</text>
<text x="348.6" y="74.6">CF3_7878</text>
<text x="220.4" y="83.5">ICN</text>
<text x="221" y="79.9">ICP</text>
<text x="309.3" y="82.5">CLKIN_7878</text>
<text x="343.1" y="78.2">RESET_7878</text>
<text x="220.8" y="87">INP</text>
<text x="220.1" y="90.5">INN</text>
<text x="219.5" y="101.1">VCP</text>
<text x="309.2" y="96.6">VAP</text>
<text x="309.2" y="100.1">VBP</text>
<text x="24.9" y="105.8">VCP_IN</text>
<text x="152.2" y="105.4">VCP</text>
<text x="216.6" y="122.3">CLKIN_7878</text>
<text x="90.4" y="153.1">IAP</text>
<text x="178.6" y="153.1">IBP</text>
<text x="272.5" y="174.7">ULTRASONIC_IN</text>
<text x="358.6" y="174.2">ULTRASONIC_ADC</text>
<text x="251.5" y="203">N_IN</text>
<text x="90.4" y="204.3">IAN</text>
<text x="178.6" y="204.3">IBN</text>
<text x="251.5" y="206.5">VCP_IN</text>
<text x="251.5" y="213.5">VAP_IN</text>
<text x="251.5" y="210">VBP_IN</text>
<text x="90.4" y="220.1">ICP</text>
<text x="178.6" y="220.1">INP</text>
<text x="279.6" y="236.4">ULTRASONIC_IN</text>
<text x="90.4" y="271.3">ICN</text>
<text x="178.6" y="271.3">INN</text>
</g>
<g font-size="3.9" fill="#800">
<text x="250.5" y="260.9">TITLE:</text>
<text x="379.1" y="265.6">REV:</text>
<text x="287.4" y="275.1">Company:</text>
<text x="378.7" y="275.7">Sheet: 1/1</text>
<text x="287.4" y="282.8">Date:</text>
<text x="336.4" y="282.9">Drawn By: 金煜航</text>
</g>
<g font-size="3.2" fill="#800">
<text x="41.6" y="6.7">1</text>
<text x="110.8" y="6.7">2</text>
<text x="179.9" y="6.7">3</text>
<text x="249.1" y="6.7">4</text>
<text x="318.2" y="6.7">5</text>
<text x="4.1" y="41.8">A</text>
<text x="405.9" y="41.8">A</text>
<text x="4.1" y="111">B</text>
<text x="405.9" y="111">B</text>
<text x="4.1" y="180.1">C</text>
<text x="405.9" y="180.1">C</text>
<text x="4.1" y="249.3">D</text>
<text x="405.9" y="249.3">D</text>
<text x="41.6" y="287.5">1</text>
<text x="110.8" y="287.5">2</text>
<text x="179.9" y="287.5">3</text>
<text x="249.1" y="287.5">4</text>
<text x="318.2" y="287.5">5</text>
</g>
<g font-size="3.2" fill="#000080">
<text x="59.6" y="18">R43</text>
<text x="86" y="18">R45</text>
<text x="267.7" y="15.7">0</text>
<text x="267.7" y="12.5">R39</text>
<text x="59.6" y="21">200K</text>
<text x="86" y="21">200K</text>
<text x="59.6" y="28.6">R44</text>
<text x="86" y="28.6">R46</text>
<text x="196.3" y="29.9">C78</text>
<text x="217.3" y="29.9">R74</text>
<text x="265.9" y="27.7">ADE7878ACPZ-RL</text>
<text x="265.9" y="24.7">U11</text>
<text x="59.6" y="31.6">200K</text>
<text x="86" y="31.6">200K</text>
<text x="196.5" y="33.5">1uF</text>
<text x="217.3" y="33.1">10K</text>
<text x="102.2" y="37">L1</text>
<text x="122.1" y="42">120K</text>
<text x="122.1" y="38.8">R47</text>
<text x="135.8" y="40.1">22nF</text>
<text x="135.8" y="37">C58</text>
<text x="90.1" y="42.3">ZMPT107-1</text>
<text x="314.5" y="42.3">R27</text>
<text x="314.5" y="45.8">R28</text>
<text x="328.9" y="42.3">100</text>
<text x="328.9" y="45.8">100</text>
<text x="314.5" y="49.3">R29</text>
<text x="314.5" y="52.8">R30</text>
<text x="328.9" y="49.3">100</text>
<text x="328.9" y="52.8">100</text>
<text x="371.3" y="51.1">HEADER_7878</text>
<text x="59.6" y="58.6">R52</text>
<text x="86" y="58.6">R50</text>
<text x="192.8" y="59.9">C53</text>
<text x="213.4" y="59.9">C54</text>
<text x="369.6" y="54.6">DZ254R-11-07-63</text>
<text x="59.6" y="61.6">200K</text>
<text x="86" y="61.6">200K</text>
<text x="191.6" y="63.4">4.7uF</text>
<text x="210.5" y="63.4">220nF</text>
<text x="59.6" y="69.1">R51</text>
<text x="86" y="69.1">R49</text>
<text x="59.6" y="72.2">200K</text>
<text x="86" y="72.2">200K</text>
<text x="102.2" y="77.6">L2</text>
<text x="135.8" y="77.5">C59</text>
<text x="90.1" y="82.8">ZMPT107-1</text>
<text x="122.1" y="82.5">120K</text>
<text x="122.1" y="79.3">R48</text>
<text x="135.8" y="80.7">22nF</text>
<text x="202.5" y="81.7">C52</text>
<text x="326.8" y="81.7">C55</text>
<text x="202.5" y="84.9">4.7uF</text>
<text x="326.8" y="84.9">220nF</text>
<text x="59.6" y="99.1">R57</text>
<text x="86" y="99.1">R55</text>
<text x="59.6" y="102.2">200K</text>
<text x="86" y="102.2">200K</text>
<text x="199.9" y="105.8">100nF</text>
<text x="201.6" y="102.3">C51</text>
<text x="326.8" y="102.3">C56</text>
<text x="327.4" y="105.8">4.7uF</text>
<text x="59.6" y="112.7">200K</text>
<text x="59.6" y="109.7">R56</text>
<text x="86" y="112.7">200K</text>
<text x="86" y="109.7">R54</text>
<text x="269.7" y="112.8">X3</text>
<text x="102.2" y="118.1">L3</text>
<text x="122.1" y="119.9">R53</text>
<text x="135.8" y="118.1">C60</text>
<text x="263.2" y="116.4">16.384MHz</text>
<text x="90.1" y="123.4">ZMPT107-1</text>
<text x="122.1" y="123.1">120K</text>
<text x="135.8" y="121.3">22nF</text>
<text x="248.7" y="137.1">100nF</text>
<text x="248.7" y="134">C57</text>
<text x="43.8" y="149.8">100</text>
<text x="43.8" y="146.6">R58</text>
<text x="61.4" y="149.8">10K</text>
<text x="61.4" y="146.6">R59</text>
<text x="131.9" y="149.8">100</text>
<text x="132" y="146.6">R65</text>
<text x="149.6" y="149.8">10K</text>
<text x="149.6" y="146.6">R64</text>
<text x="37.8" y="165.7">U12</text>
<text x="79.4" y="165.8">C61</text>
<text x="125.9" y="165.7">U15</text>
<text x="167.6" y="165.8">C64</text>
<text x="287.6" y="165.7">1N4148W_C81598</text>
<text x="338.3" y="167.8">R42</text>
<text x="37.7" y="168.9">RJ711_5</text>
<text x="79.4" y="169">22nF</text>
<text x="125.9" y="168.9">RJ711_5</text>
<text x="167.6" y="169">22nF</text>
<text x="310.1" y="169.3">D2</text>
<text x="338.3" y="171">1K</text>
<text x="11.5" y="179.8">HCT226</text>
<text x="15.8" y="176.3">L4</text>
<text x="99.7" y="179.8">HCT226</text>
<text x="104" y="176.3">L5</text>
<text x="310.1" y="183.4">D4</text>
<text x="332" y="183.4">R41</text>
<text x="37.8" y="190.4">U13</text>
<text x="79.4" y="190.4">C62</text>
<text x="125.9" y="190.4">U14</text>
<text x="167.6" y="190.4">C63</text>
<text x="287.6" y="186.9">1N4148W_C81598</text>
<text x="332" y="186.6">10K</text>
<text x="37.7" y="193.6">RJ711_5</text>
<text x="43.8" y="197.8">R61</text>
<text x="61.4" y="197.8">R60</text>
<text x="79.4" y="193.7">22nF</text>
<text x="125.9" y="193.6">RJ711_5</text>
<text x="132" y="197.8">R62</text>
<text x="149.6" y="197.8">R63</text>
<text x="167.6" y="193.7">22nF</text>
<text x="215.3" y="197.5">WJ127-5.0-4P</text>
<text x="224.6" y="193.8">CN1</text>
<text x="43.8" y="200.9">100</text>
<text x="61.4" y="200.9">10K</text>
<text x="131.9" y="200.9">100</text>
<text x="149.6" y="200.9">10K</text>
<text x="43.8" y="213.7">R69</text>
<text x="61.4" y="213.7">R68</text>
<text x="132" y="213.7">R73</text>
<text x="149.6" y="213.7">R72</text>
<text x="43.8" y="216.8">100</text>
<text x="61.4" y="216.8">10K</text>
<text x="131.9" y="216.8">100</text>
<text x="149.6" y="216.8">10K</text>
<text x="327.4" y="227">DZ254R-11-03-63</text>
<text x="327.4" y="223.8">ULTRASONIC_IN</text>
<text x="37.8" y="232.8">U17</text>
<text x="79.4" y="232.8">C66</text>
<text x="125.9" y="232.8">U19</text>
<text x="167.6" y="232.8">C68</text>
<text x="37.7" y="235.9">RJ711_5</text>
<text x="79.4" y="236">22nF</text>
<text x="125.9" y="235.9">RJ711_5</text>
<text x="167.6" y="236">22nF</text>
<text x="15.8" y="243.3">L6</text>
<text x="104" y="243.3">L7</text>
<text x="11.5" y="246.9">HCT226</text>
<text x="99.7" y="246.9">HCT226</text>
<text x="37.8" y="257.5">U16</text>
<text x="79.4" y="257.5">C65</text>
<text x="125.9" y="257.5">U18</text>
<text x="167.6" y="257.5">C67</text>
<text x="37.7" y="260.6">RJ711_5</text>
<text x="79.4" y="260.7">22nF</text>
<text x="125.9" y="260.6">RJ711_5</text>
<text x="167.6" y="260.7">22nF</text>
<text x="43.8" y="268">100</text>
<text x="43.8" y="264.8">R66</text>
<text x="61.4" y="268">10K</text>
<text x="61.4" y="264.8">R67</text>
<text x="131.9" y="268">100</text>
<text x="132" y="264.8">R70</text>
<text x="149.6" y="268">10K</text>
<text x="149.6" y="264.8">R71</text>
</g>
<g font-size="3.2" fill="#00f">
<text x="241.2" y="35.5">1</text>
<text x="287.6" y="33.7">EP</text>
<text x="293" y="35.5">40</text>
<text x="293" y="32">41</text>
<text x="241.2" y="39">2</text>
<text x="244.7" y="37.3">NC</text>
<text x="244.7" y="40.8">PM0</text>
<text x="276.4" y="40.8">SS#/HSA</text>
<text x="286.9" y="37.3">NC</text>
<text x="293" y="39">39</text>
<text x="241.2" y="42.5">3</text>
<text x="241.2" y="46.1">4</text>
<text x="244.7" y="44.3">PM1</text>
<text x="244.7" y="47.8">RESET#</text>
<text x="274.4" y="47.8">MISO/HSD</text>
<text x="274.6" y="44.3">MOSI/SDA</text>
<text x="293" y="46.1">37</text>
<text x="293" y="42.5">38</text>
<text x="275.6" y="51.4">SCLK/SCL</text>
<text x="293" y="53.1">35</text>
<text x="293" y="49.6">36</text>
<text x="241.2" y="56.7">7</text>
<text x="244.7" y="58.4">IAP</text>
<text x="273.3" y="54.9">CF3/HSCLK</text>
<text x="285.4" y="58.4">CF2</text>
<text x="293" y="56.7">34</text>
<text x="378.8" y="58.4">1</text>
<text x="241.2" y="60.2">8</text>
<text x="241.2" y="63.7">9</text>
<text x="244.7" y="61.9">IAN</text>
<text x="244.7" y="65.5">IBP</text>
<text x="280.8" y="65.5">IRQ1#</text>
<text x="285.4" y="61.9">CF1</text>
<text x="293" y="63.7">32</text>
<text x="293" y="60.2">33</text>
<text x="378.8" y="61.9">2</text>
<text x="378.8" y="65.5">3</text>
<text x="382.3" y="60.2">1</text>
<text x="382.3" y="63.7">2</text>
<text x="239.2" y="67.2">10</text>
<text x="239.2" y="70.8">11</text>
<text x="244.7" y="69">NC</text>
<text x="286.9" y="69">NC</text>
<text x="293" y="70.8">30</text>
<text x="293" y="67.2">31</text>
<text x="378.8" y="69">4</text>
<text x="382.3" y="67.2">3</text>
<text x="382.3" y="70.8">4</text>
<text x="239.2" y="74.3">12</text>
<text x="239.2" y="77.8">13</text>
<text x="244.7" y="72.5">NC</text>
<text x="244.7" y="76.1">IBN</text>
<text x="280.8" y="76.1">IRQ0#</text>
<text x="286.9" y="72.5">NC</text>
<text x="293" y="77.8">28</text>
<text x="293" y="74.3">29</text>
<text x="378.8" y="72.5">5</text>
<text x="378.8" y="76.1">6</text>
<text x="382.3" y="74.3">5</text>
<text x="382.3" y="77.8">6</text>
<text x="239.2" y="81.4">14</text>
<text x="244.7" y="79.6">ICP</text>
<text x="244.7" y="83.1">ICN</text>
<text x="278.5" y="79.6">CLKOUT</text>
<text x="281.6" y="83.1">CLKIN</text>
<text x="293" y="81.4">27</text>
<text x="378.8" y="79.6">7</text>
<text x="382.3" y="81.4">7</text>
<text x="239.2" y="84.9">15</text>
<text x="239.2" y="88.4">16</text>
<text x="244.7" y="86.6">INP</text>
<text x="239.2" y="91.9">17</text>
<text x="239.2" y="95.5">18</text>
<text x="244.7" y="90.2">INN</text>
<text x="244.7" y="93.7">REF_IN/OUT</text>
<text x="293" y="95.5">23</text>
<text x="239.2" y="99">19</text>
<text x="244.7" y="97.2">VN</text>
<text x="244.7" y="100.8">VCP</text>
<text x="285.2" y="100.8">VBP</text>
<text x="285.2" y="97.2">VAP</text>
<text x="293" y="99">22</text>
<text x="239.2" y="102.5">20</text>
<text x="244.7" y="104.3">NC</text>
<text x="286.9" y="104.3">NC</text>
<text x="293" y="102.5">21</text>
<text x="248.3" y="120.2">3</text>
<text x="251.8" y="121.9">OUTPUT</text>
<text x="277.9" y="125.4">Tri-state</text>
<text x="293" y="123.7">1</text>
<text x="226" y="203.1">4</text>
<text x="229.5" y="201.3">4</text>
<text x="226" y="206.6">3</text>
<text x="229.5" y="208.4">2</text>
<text x="229.5" y="204.8">3</text>
<text x="226" y="213.6">1</text>
<text x="226" y="210.1">2</text>
<text x="229.5" y="211.9">1</text>
<text x="325.9" y="231.3">1</text>
<text x="329.4" y="233">1</text>
<text x="325.9" y="234.8">2</text>
<text x="325.9" y="238.3">3</text>
<text x="329.4" y="236.6">2</text>
<text x="329.4" y="240.1">3</text>
</g>
<g font-size="3.2" fill="#f00">
<text x="241.2" y="49.6">5</text>
<text x="244.7" y="51.4">DVDD</text>
<text x="284.4" y="86.6">VDD</text>
<text x="293" y="84.9">26</text>
<text x="282.3" y="93.7">AVDD</text>
<text x="293" y="91.9">24</text>
<text x="248.3" y="123.7">4</text>
<text x="251.8" y="125.4">VDD</text>
</g>
<g font-size="3.2">
<text x="241.2" y="53.1">6</text>
<text x="244.7" y="54.9">DGND</text>
<text x="293" y="88.4">25</text>
<text x="282.1" y="90.2">AGND</text>
<text x="284.2" y="121.9">GND</text>
<text x="293" y="120.2">2</text>
</g>
</svg>
